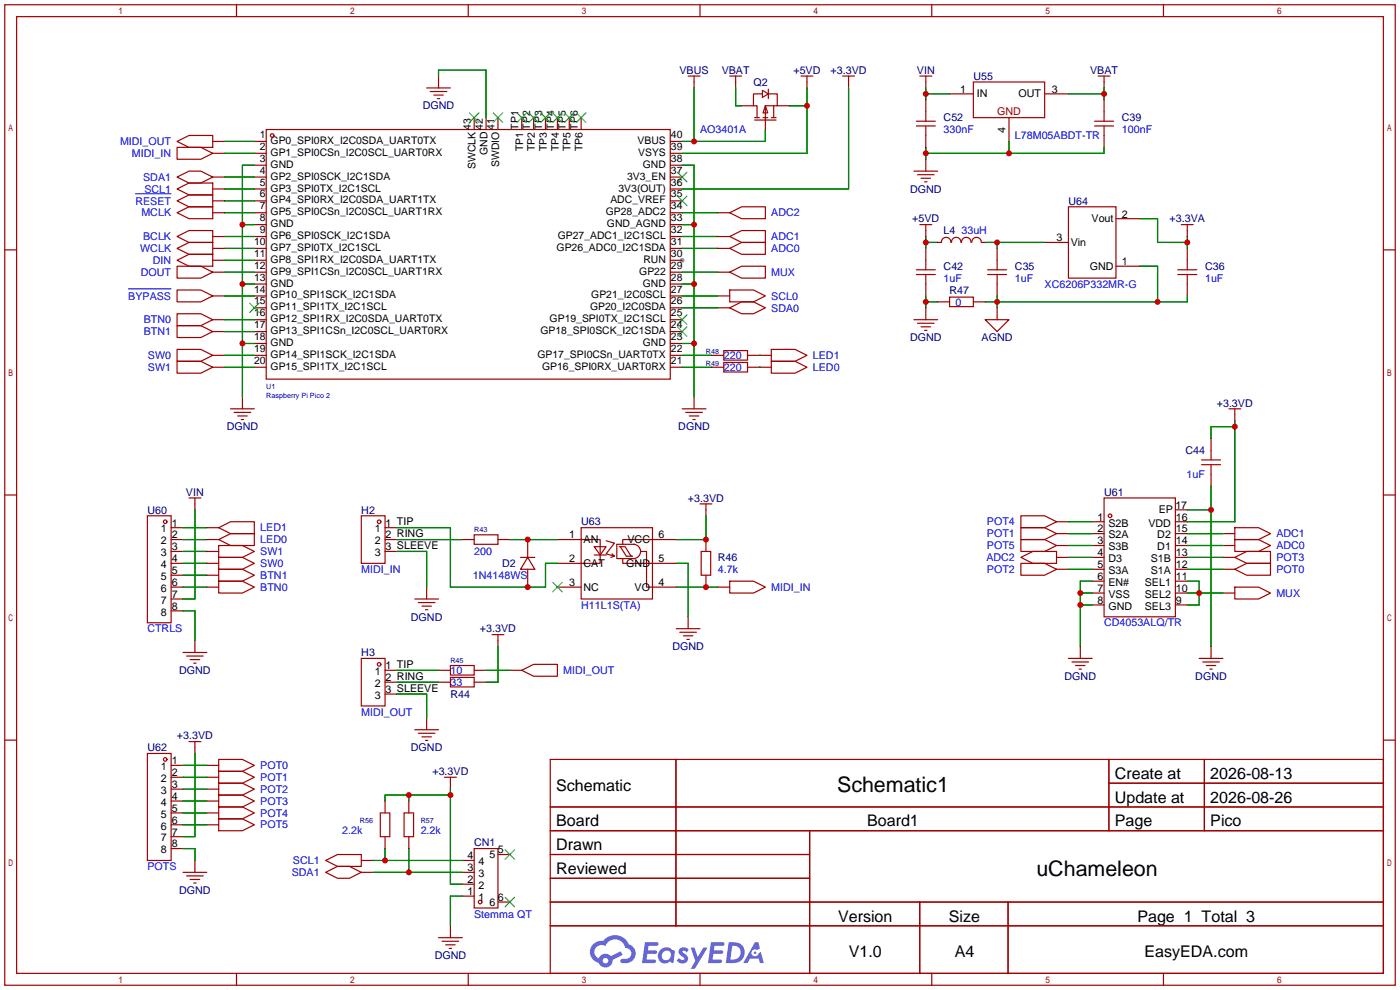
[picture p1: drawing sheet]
<svg xmlns="http://www.w3.org/2000/svg" width="299mm" height="212mm" viewBox="0 0 299 212" stroke-linecap="round" stroke-linejoin="round" font-family="sans-serif">
<circle cx="145.8" cy="55.6" r=".51" fill="#999"/>
<g fill="none" stroke="#a10000" stroke-width=".25">
<path d="M1 1h297.2v209.6h-297.2zM3.6 3.6h292.1v204.4h-292.1zM50.5 1v2.6M100.1 1v2.6M149.6 1v2.6M199.1 1v2.6M248.7 1v2.6M1 53.4h2.6M295.7 53.4h2.5M1 105.8h2.6M295.7 105.8h2.5M1 158.2h2.6"/>
<path d="M295.7 158.2h2.5M117.6 162.3h178.1v45.7h-178.1zM117.6 172.5h178.1M117.6 177.5h178.1M144.5 162.3v35.6M173 177.5v30.5M237 162.3v15.2M237 167.4h58.7M257.4 162.3v15.2M117.6 182.6h55.4M117.6 192.8h178.1M117.6 187.7h55.4"/>
<path d="M117.6 197.9h178.1M196.6 192.8v15.2M215.4 192.8v15.2M50.5 208v2.6M100.1 208v2.6M149.6 208v2.6M199.1 208v2.6M248.7 208v2.6"/>
</g>
<g fill="#5487ff">
<path d="M145.3 202.7a1.3 1.3 0 0 1 1.9 .3l-.4 .6a.54 .54 0 0 0-.9-.2l.1 .2a1.34 1.34 0 0 1 .9 1.8 1.47 1.47 0 0 1-2.3-.1l.5-.6 .8 .5a.31 .31 0 0 0 .4-.3 .31 .31 0 0 0-.3-.4 1.12 1.12 0 0 1-.7-1.8z"/>
<path d="M147.6 202.5h.9l.6 2 1.2-2h.9l-2.7 4.6h-.9l1-1.7z"/>
<path d="M137.8 201.4h1.7a1.31 1.31 0 0 1 1.2 .2 .4 .4 0 0 1-.3 .5l-1.8 .1-.1 .9h1.6a.4 .4 0 0 1 .4 .4 .4 .4 0 0 1-.5 .4h-1.6l-.2 1.2h1.4a.46 .46 0 0 1 .5 0 .46 .46 0 0 1 .1 .5l-.4 .2h-2.6z"/>
<path d="M151.9 201.4h1.7a1.32 1.32 0 0 1 1.2 .2 .39 .39 0 0 1-.3 .5l-1.8 .1-.1 .9h1.6a.4 .4 0 0 1 .4 .4 .4 .4 0 0 1-.4 .4h-1.7l-.2 1.2h1.4a.46 .46 0 0 1 .5 0 .46 .46 0 0 1 .1 .5l-.4 .2h-2.6z"/>
<path d="M161.3 201.4h.8l.3 1.3-.6 .4a.75 .75 0 0 0-1.1 .3 .75 .75 0 0 0 .5 1 .75 .75 0 0 0 .9-.7l.5-.2 .6 2.3h-.8l-.3-.9h-1.8l-.5 .9h-1z"/>
<path d="M155.7 201.4l-.6 4.4h1.5a2.27 2.27 0 0 0 2.6-2.2 2.27 2.27 0 0 0-2.7-2.2zM156.5 202.1a1.5 1.5 0 0 1 1.8 1.6 1.5 1.5 0 0 1-1.9 1.4h-.3z"/>
<path d="M141.2 203a1.6 1.6 0 0 0-.3 2.3 1.6 1.6 0 0 0 2.3 .2l.7 .3 .3-2.4-.1-.3-.5-.1a1.58 1.58 0 0 0-2.4 0zM141.8 203.5a.98 .98 0 0 1 1.6 .4 .98 .98 0 0 1-1.1 1.3 .94 .94 0 0 1-.9-.7 .94 .94 0 0 1 .4-1z"/>
<path d="M126.8 201.8a2.37 2.37 0 0 0 1.1 4 1.54 1.54 0 0 0 1.8 1 1.54 1.54 0 0 0 1.2-1.6l2.2-1.1-.5-.8-2 1a1.57 1.57 0 0 0-2.7 .5 1.5 1.5 0 0 1-.7-2.1 1.5 1.5 0 0 1 2.2-.5 2.23 2.23 0 0 1 2.3-1.4 2.23 2.23 0 0 1 2 1.8 1.16 1.16 0 0 1 1.2 1.1 1.16 1.16 0 0 1-1.1 1.2h-.7a.47 .47 0 0 0-.5 .4 .47 .47 0 0 0 .4 .5 2.17 2.17 0 0 0 2.5-.9 2.17 2.17 0 0 0-.3-2.7l-.8-.4a3.2 3.2 0 0 0-5.5-.7l-1.1 .1zM128.8 205.3a.6 .6 0 0 1 1.2 0 .6 .6 0 0 1-1.2 0z"/>
<circle cx="161.4" cy="203.6" r=".28"/>
</g>
<g fill="none" stroke="#a10000" stroke-width=".25">
<path d="M91.2 18.8h5.1M91.9 19.6h3.6M93.7 16.3v2.5M147.1 16.3h2.5M148.3 16.3v2.5M156 16.3h2.5M157.2 16.3v2.5M162.9 19.3l1.3 .8-1.3 .7zM164.2 19.1v2M171.2 16.3h2.5M172.5 16.3v2.5M180.1 16.3h2.5"/>
<path d="M181.4 16.3v2.5M196.6 16.3h2.5M197.9 16.3v2.5M208 17.5h15.3v7.6h-15.3zM234.7 16.3h2.5M236 16.3v2.5M37.8 30.2l2.6-1.2h5.1v2.5h-5.1zM37.8 31.5h5.1l2.6 1.3-2.6 1.2h-5.1zM37.8 37.8l2.6-1.2h2.5l2.6 1.2-2.6 1.3h-2.5zM45.5 30.2h2.5M45.5 32.8h2.5M45.5 37.8h2.5"/>
<path d="M54.4 30.2h2.5M54.4 32.8h2.5M54.4 35.3h2.5M54.4 37.8h2.5M56.9 27.7h86.4v53.3h-86.4zM92.7 20.3h2M93.5 21.1h.5M101.3 25.1v2.6M103.9 25.1v2.6M106.4 25.1v2.6M111.5 25.1v2.6M114 25.1v2.6"/>
<path d="M116.6 25.1v2.6M119.1 25.1v2.6M121.7 25.1v2.6M124.2 25.1v2.6M143.3 30.2h2.5M143.3 32.8h2.5M143.3 35.3h2.5M143.3 37.8h2.5M158.5 22.6h2.5M161.3 25.1h1M161.3 25.7h4.6M162.8 20.1h-1.8v2.5h.8v2.5"/>
<path d="M163.1 25.1h1M163.6 22.6l.5 1.5h-1zM164.3 20.1h1.8v2.5h-2.5v5.1M164.8 25.1h1.1M165.4 22.6v2.5M166.1 22.6h2.6M195.3 36.6h5.1M195.8 25.9h4.1M195.8 26.9h4.1M196.1 37.3h3.5M196.8 38.1h2.1M197.6 38.9h.5"/>
<path d="M197.9 21.3v4.6M197.9 26.9v4.6M197.9 34v2.6M202.9 20.1h5.1M215.6 25.1v5.1M223.3 20.1h5M233.9 25.9h4.1M233.9 26.9h4.1M236 21.3v4.6M236 26.9v4.6M37.8 53.1l2.6-1.3h5.1v2.6h-5.1zM37.8 55.6l2.6-1.2h5.1v2.5h-5.1z"/>
<path d="M37.8 56.9h5.1l2.6 1.3-2.6 1.2h-5.1zM37.8 45.5l2.6-1.3h5.1v2.5h-5.1zM37.8 50.5l2.6-1.2h5.1v2.5h-5.1zM37.8 42.9l2.6-1.2h5.1v2.5h-5.1zM37.8 40.4l2.6-1.3h5.1v2.6h-5.1zM45.5 40.4h2.5M45.5 42.9h2.5M45.5 45.5h2.5M45.5 50.5h2.5M45.5 53.1h2.5M45.5 55.6h2.5M45.5 58.2h2.5"/>
<path d="M54.4 40.4h2.5M54.4 42.9h2.5M54.4 45.5h2.5M54.4 48h2.5M54.4 50.5h2.5M54.4 53.1h2.5M54.4 55.6h2.5M54.4 58.2h2.5M143.3 40.4h2.5M143.3 42.9h2.5M143.3 45.5h2.5M143.3 48h2.5"/>
<path d="M143.3 50.5h2.5M143.3 53.1h2.5M143.3 55.6h2.5M143.3 58.2h2.5M153.4 45.5h2.6M153.4 50.5h2.6M153.4 53.1h2.6M153.4 58.2h2.6M156 58.2l2.5-1.3h5.1v2.5h-5.1zM156 45.5l2.5-1.3h5.1v2.5h-5.1zM156 50.5l2.5-1.2h5.1v2.5h-5.1zM156 53.1l2.5-1.3h5.1v2.6h-5.1z"/>
<path d="M195.8 57.7h4.1M195.8 58.7h4.1M196.6 48h2.5M197.9 48v2.5M197.9 53.1v4.6M197.9 58.7v4.5M200.4 51.8h.8M201.2 51.8a1.01 1.01 0 0 1 1-1.1 1.01 1.01 0 0 1 1 1.1M203.4 51.8a1.01 1.01 0 0 1 1-1.1 1.01 1.01 0 0 1 1 1.1M205.5 51.8a1.01 1.01 0 0 1 1-1.1 1.01 1.01 0 0 1 1 1.1M207.7 51.8a1.01 1.01 0 0 1 1-1.1 1.01 1.01 0 0 1 1 1.1M209.8 51.8h.8"/>
<path d="M211.1 57.7h4M211.1 58.7h4M213.1 53.1v4.6M213.1 58.7v4.5M223.3 51.8h5M228.3 44.2h10.2v15.2h-10.2zM238.5 56.9h5.1M238.5 46.7h5.1M251.7 57.7h4.1M251.7 58.7h4.1M252.5 48h2.5M253.7 48v2.5"/>
<path d="M253.7 53.1v4.6M253.7 58.7v4.5M37.8 77.2h5.1l2.6 1.3-2.6 1.3h-5.1zM37.8 74.7h5.1l2.6 1.2-2.6 1.3h-5.1zM37.8 69.6h5.1l2.6 1.3-2.6 1.2h-5.1zM37.8 67.1h5.1l2.6 1.2-2.6 1.3h-5.1zM37.8 62h5.1l2.6 1.2-2.6 1.3h-5.1zM45.5 63.2h2.5M45.5 68.3h2.5M45.5 70.9h2.5M45.5 75.9h2.5M45.5 78.5h2.5"/>
<path d="M54.4 60.7h2.5M54.4 63.2h2.5M54.4 65.8h2.5M54.4 68.3h2.5M54.4 70.9h2.5M54.4 73.4h2.5M54.4 75.9h2.5M54.4 78.5h2.5M143.3 60.7h2.5M143.3 63.2h2.5M143.3 65.8h2.5M143.3 68.3h2.5"/>
<path d="M143.3 70.9h2.5M143.3 73.4h2.5M143.3 75.9h2.5M143.3 78.5h2.5M152.1 75.9h2.6M152.1 78.5h2.6M153.4 63.2h2.6M153.4 65.8h2.6M154.7 74.9h5.1v2.1h-5.1zM154.7 77.5h5.1v2h-5.1zM156 65.8l2.5-1.3h2.5l2.6 1.3-2.6 1.3h-2.5zM156 62h5l2.6 1.2-2.6 1.3h-5z"/>
<path d="M159.8 75.9h5M159.8 78.5h5M164.8 74.7h5.1l2.6 1.2-2.6 1.3h-5.1zM164.8 77.2h5.1l2.6 1.3-2.6 1.3h-5.1zM195.3 68.3h5.1M196.1 69.1h3.5M196.8 69.8h2.1M197.6 70.6h.5M197.9 65.8v2.5M200.4 64.5h2.5M202.9 63.5h5.1v2h-5.1zM208 64.5h2.6"/>
<path d="M210.6 68.3h5l-2.5 2.6zM213.1 65.8v2.5M49.3 87.4h5.1M50 88.1h3.6M50.8 88.9h2M51.6 89.7h.5M51.8 84.8v2.6M145.8 87.4h5.1M146.6 88.1h3.5M147.3 88.9h2.1M148.1 89.7h.5M148.3 84.8v2.6"/>
<path d="M256.8 98.3h4.1M256.8 99.3h4.1M258.8 93.7v4.6M258.8 99.3v4.6M262.6 87.4h2.6M263.9 87.4v2.5M31.5 110.2h5.1v22.9h-5.1zM36.6 112.8h2.5M36.6 115.3h2.5M36.6 117.9h2.5M40.4 106.4h2.5M41.7 106.4v2.6"/>
<path d="M44.2 112.8h2.5M44.2 115.3h2.5M44.2 117.9h2.5M46.7 115.3l2.6-1.3h5.1v2.6h-5.1zM46.7 112.8l2.6-1.3h5.1v2.5h-5.1zM46.7 119.1h5.1l2.6 1.3-2.6 1.3h-5.1zM46.7 116.6h5.1l2.6 1.3-2.6 1.2h-5.1zM77.2 110.2h5.1v10.2h-5.1zM82.3 112.8h2.5M82.3 115.3h2.5M82.3 117.9h2.5M98.8 115.3h2.5"/>
<path d="M101.3 114.3h5.1v2h-5.1zM106.4 115.3h2.6M111.3 119.1h3M112.8 119.1l1.5 2.6h-3zM112.8 115.3v3.8M119.1 115.3h9.2v5.1h-9.2M124.2 112.8h15.2v15.2h-15.2zM127 116.8h2.5l-1.2 1.8zM127 118.6h2.5M129.5 115.6l1.8 .5-1.8 2.3 1.8 .5-.5-.5M131.3 118.9l-.7 .2M132.3 116.8h1.3l1.3 2.1h.2h-1.2l-1.3-2.1"/>
<path d="M133.1 119.4v1h11.4M135.4 116.3a1.52 1.52 0 0 1 1.5 1.6 1.52 1.52 0 0 1-1.5 1.5M135.6 116.3h-3.8v3.1h3.8M136.9 117.9h1.3v7.6h6.3M144.5 115.3h-11.4v1M149.6 107.7h2.5M149.9 117.9h2v5h-2zM150.9 107.7v2.5M150.9 115.3v2.6M218.2 110.2h5.1l2.5 1.3-2.5 1.3h-5.1zM218.2 112.8h5.1l2.5 1.2-2.5 1.3h-5.1zM218.2 115.3h5.1l2.5 1.3-2.5 1.3h-5.1z"/>
<path d="M218.2 119.1l2.5-1.2h5.1v2.5h-5.1zM225.8 111.5h2.5M225.8 114h2.5M225.8 116.6h2.5M225.8 119.1h2.5M233.4 111.5h2.6M233.4 114h2.6M233.4 116.6h2.6M233.4 119.1h2.6M236 106.4h15.2v25.4h-15.2zM251.2 111.5h2.5M251.2 114h2.5"/>
<path d="M251.2 116.6h2.5M251.2 119.1h2.5M251.2 109h2.5M261.4 114h2.5M261.4 116.6h2.5M261.4 119.1h2.5M263.9 119.1l2.5-1.2h5.1v2.5h-5.1zM263.9 115.3h5.1l2.5 1.3-2.5 1.3h-5.1zM263.9 112.8h5.1l2.5 1.2-2.5 1.3h-5.1zM36.6 120.4h2.5M36.6 122.9h2.5M36.6 125.5h2.5"/>
<path d="M36.6 128h2.5M36.6 130.6h2.5M39.1 139.4h5.1M41.7 136.9v2.5M44.2 120.4h2.5M44.2 122.9h2.5M44.2 125.5h2.5M46.7 124.2h5.1l2.6 1.3-2.6 1.2h-5.1zM46.7 121.7h5.1l2.6 1.2-2.6 1.3h-5.1zM88.6 128h5.1M89.4 128.8h3.6M90.2 129.5h2"/>
<path d="M90.9 130.3h.5M91.2 125.5v2.5M105.2 135.6h2.5M106.4 135.6v2.6M112.8 121.7v3.8M119.1 125.5h5.1M144.5 134.4h5.1M145.3 135.1h3.5M146 135.9h2.1M146.8 136.7h.5M147.1 131.8v2.6M150.9 122.9v2.6"/>
<path d="M153.4 125.5h2.6M156 124.2h5l2.6 1.3-2.6 1.2h-5zM218.2 120.4h5.1l2.5 1.3-2.5 1.2h-5.1zM225.8 121.7h2.5M230.9 138.2v2.5M233.4 121.7h2.6M233.4 124.2h2.6M233.4 126.7h2.6M233.4 129.3h2.6M251.2 121.7h2.5M251.2 124.2h2.5M251.2 126.7h2.5"/>
<path d="M251.2 129.3h2.5M258.8 138.2v2.5M261.4 121.7h2.5M261.4 126.7h2.5M263.9 125.5h5.1l2.5 1.2-2.5 1.3h-5.1zM263.9 121.7l2.5-1.3h5.1v2.5h-5.1zM39.9 140.2h3.5M40.4 158.5h2.5M40.6 141h2.1M41.4 141.7h.5M41.7 158.5v2.5M77.2 140.7h5.1v10.2h-5.1z"/>
<path d="M82.3 143.3h2.5M82.3 145.8h2.5M82.3 148.3h2.5M88.6 156h5.1M89.4 156.7h3.6M90.2 157.5h2M90.9 158.2h.5M91.2 153.4v2.6M93.7 143.3h2.6M93.7 145.8h2.6M96.3 144.8h5v2h-5zM96.3 142.2h5v2.1h-5z"/>
<path d="M101.3 143.3h2.6M101.3 145.8h2.6M109 143.3h2.5M111.5 143.3l2.5-1.3h5.1v2.5h-5.1zM228.3 140.7h5.1M229.1 141.5h3.6M229.9 142.2h2M230.6 143h.5M256.3 140.7h5.1M257 141.5h3.6M257.8 142.2h2M258.6 143h.5"/>
<path d="M31.5 161h5.1v22.9h-5.1zM36.6 166.1h2.5M36.6 163.6h2.5M36.6 168.7h2.5M36.6 171.2h2.5M36.6 173.7h2.5M36.6 176.3h2.5M36.6 178.8h2.5M44.2 166.1h2.5M44.2 163.6h2.5M44.2 168.7h2.5M44.2 171.2h2.5"/>
<path d="M44.2 173.7h2.5M44.2 176.3h2.5M46.7 162.3h5.1l2.6 1.3-2.6 1.2h-5.1zM46.7 164.8h5.1l2.6 1.3-2.6 1.3h-5.1zM46.7 167.4h5.1l2.6 1.3-2.6 1.2h-5.1zM46.7 169.9h5.1l2.6 1.3-2.6 1.3h-5.1zM46.7 172.5h5.1l2.6 1.2-2.6 1.3h-5.1zM46.7 175h5.1l2.6 1.3-2.6 1.2h-5.1zM81.3 173.7h2v5.1h-2zM82.3 171.2v2.5M82.3 178.8v2.6M86.4 173.7h2v5.1h-2z"/>
<path d="M87.4 171.2v2.5M87.4 178.8v2.6M95 166.1h2.5M96.3 166.1v2.6M36.6 181.4h2.5M39.1 186.4h5.1M39.9 187.2h3.5M40.6 188h2.1M41.4 188.7h.5M41.7 183.9v2.5M69.6 186.4l2.5-1.2h2.6l2.5 1.2-2.5 1.3h-2.6zM69.6 183.9l2.5-1.3h5.1v2.6h-5.1z"/>
<path d="M77.2 186.4h2.6M77.2 183.9h2.6M96.3 197.9v2.5M98.8 191.5h2.5M98.8 189h2.5M98.8 186.4h2.5M98.8 183.9h2.5M101.3 181.4h5.1v12.7h-5.1zM106.4 182.6h2.6M106.4 192.8h2.6M93.7 200.4h5.1M94.5 201.2h3.5"/>
<path d="M95.2 201.9h2.1M96 202.7h.5"/>
<circle cx="58.2" cy="29" r=".38"/>
<circle cx="35.3" cy="111.5" r=".38"/>
<circle cx="81" cy="111.5" r=".38"/>
<circle cx="237.2" cy="110.2" r=".38"/>
<circle cx="81" cy="142" r=".38"/>
<circle cx="35.3" cy="162.3" r=".38"/>
<circle cx="102.6" cy="192.8" r=".38"/>
</g>
<g fill="none" stroke="#3c3" stroke-width=".25">
<path d="M100.3 24.1l2.1 2.1M102.4 24.1l-2.1 2.1M105.4 24.1l2 2.1M107.4 24.1l-2 2.1M110.5 24.1l2 2.1M112.5 24.1l-2 2.1M113 24.1l2.1 2.1M115.1 24.1l-2.1 2.1M115.6 24.1l2 2.1M117.6 24.1l-2 2.1M118.1 24.1l2 2.1M120.1 24.1l-2 2.1"/>
<path d="M120.6 24.1l2.1 2.1M122.7 24.1l-2.1 2.1M123.2 24.1l2 2.1M125.2 24.1l-2 2.1M144.8 36.8l2 2.1M146.8 36.8l-2 2.1M144.8 41.9l2 2M146.8 41.9l-2 2M53.3 64.8l2.1 2M55.4 64.8l-2.1 2M144.8 67.3l2 2M144.8 69.8l2 2.1"/>
<path d="M146.8 67.3l-2 2M146.8 69.8l-2 2.1M118.1 124.5l2 2M120.1 124.5l-2 2M107.9 181.6l2.1 2M107.9 191.8l2.1 2M110 181.6l-2.1 2M110 191.8l-2.1 2"/>
</g>
<g fill="none" stroke="#008700" stroke-width=".25">
<path d="M93.7 16.3v-1.3h10.2v10.1M148.3 18.8v11.4M157.2 18.8v3.8h1.3M172.5 18.8v14h-26.7M181.4 18.8v21.6h-35.6M197.9 18.8v2.5M236 18.8v2.5M48 32.8h6.4M48 30.2h6.4M48 37.8h6.4M54.4 35.3h-2.6v49.5M145.8 35.3h2.5v49.5"/>
<path d="M163.6 27.7v2.5h-17.8M168.7 22.6h3.8M197.9 20.1h5M197.9 31.5v2.5M215.6 30.2v2.6M228.3 20.1h7.7M236 31.5v1.3h-38.1M48 40.4h6.4M48 42.9h6.4M48 45.5h6.4M48 53.1h6.4M48 50.5h6.4"/>
<path d="M48 58.2h6.4M48 55.6h6.4M51.8 48h2.6M145.8 48h2.5M145.8 45.5h7.6M145.8 53.1h7.6M145.8 50.5h7.6M145.8 58.2h7.6M197.9 51.8h2.5M197.9 50.5v2.6M210.6 51.8h12.7M213.1 51.8v1.3"/>
<path d="M243.6 46.7h3.8v5.1h6.3M243.6 56.9h3.8v7.6M253.7 50.5v2.6M48 63.2h6.4M48 78.5h6.4M48 70.9h6.4M48 68.3h6.4M48 75.9h6.4M51.8 73.4h2.6M51.8 60.7h2.6M145.8 73.4h2.5M145.8 60.7h2.5"/>
<path d="M145.8 63.2h7.6M145.8 65.8h7.6M145.8 78.5h6.3M145.8 75.9h6.3M162.3 75.9h.1M162.3 78.5h.1M197.9 64.5h2.5M197.9 63.2v2.6M213.1 63.2v2.6M253.7 63.2v1.3h-43.1M263.9 89.9v21.6h-10.2M263.9 91.2h-5.1v2.5"/>
<path d="M39.1 112.8h5.1M39.1 115.3h5.1M39.1 117.9h5.1M41.7 109v19h-2.6M84.8 112.8h11.5v12.7h20.3v-5.1h2.5M84.8 115.3h14M84.8 117.9h6.4v7.6M109 115.3h10.1M150.9 110.2v5.1h-6.4M228.3 111.5h5.1M228.3 119.1h5.1M228.3 114h5.1"/>
<path d="M228.3 116.6h5.1M253.7 109h5.1M253.7 119.1h7.7M253.7 114h7.7M253.7 116.6h7.7M258.8 103.9v34.3M39.1 120.4h5.1M39.1 122.9h5.1M39.1 125.5h5.1M39.1 130.6h2.6v6.3M106.4 138.2v7.6h-2.5M144.5 120.4h2.6v11.4"/>
<path d="M144.5 125.5h8.9M228.3 121.7h5.1M230.9 126.7h2.5M230.9 129.3h2.5M233.4 124.2h-2.5v14M253.7 126.7h7.7M253.7 124.2h2.6v5.1h-2.6M253.7 121.7h7.7M84.8 148.3h6.4v5.1M84.8 145.8h8.9M84.8 143.3h8.9M103.9 143.3h5.1"/>
<path d="M39.1 163.6h5.1M39.1 166.1h5.1M39.1 168.7h5.1M39.1 171.2h5.1M39.1 173.7h5.1M39.1 176.3h5.1M41.7 161v17.8h-2.6M87.4 169.9v1.3M96.3 168.7v20.3h2.5M96.3 169.9h-14v1.3M39.1 181.4h2.6v2.5M79.8 186.4h19"/>
<path d="M79.8 183.9h19M82.3 181.4v2.5M87.4 181.4v5M98.8 191.5h-2.5v6.4"/>
</g>
<path d="M29 41.4h7.6M27.4 61.7h9.2" fill="none" stroke="#00f" stroke-width=".21"/>
<g fill="#c00">
<circle cx="148.3" cy="73.4" r=".63"/>
<circle cx="148.3" cy="60.7" r=".63"/>
<circle cx="148.3" cy="48" r=".63"/>
<circle cx="51.8" cy="73.4" r=".63"/>
<circle cx="51.8" cy="60.7" r=".63"/>
<circle cx="51.8" cy="48" r=".63"/>
<circle cx="172.5" cy="22.6" r=".63"/>
<circle cx="148.3" cy="30.2" r=".63"/>
<circle cx="96.3" cy="169.9" r=".63"/>
<circle cx="87.4" cy="169.9" r=".63"/>
<circle cx="87.4" cy="186.4" r=".63"/>
<circle cx="82.3" cy="183.9" r=".63"/>
<circle cx="213.1" cy="64.5" r=".63"/>
<circle cx="247.4" cy="64.5" r=".63"/>
<circle cx="253.7" cy="51.8" r=".63"/>
<circle cx="236" cy="20.1" r=".63"/>
<circle cx="197.9" cy="20.1" r=".63"/>
<circle cx="197.9" cy="32.8" r=".63"/>
<circle cx="215.6" cy="32.8" r=".63"/>
<circle cx="197.9" cy="51.8" r=".63"/>
<circle cx="197.9" cy="64.5" r=".63"/>
<circle cx="263.9" cy="91.2" r=".63"/>
<circle cx="258.8" cy="109" r=".63"/>
<circle cx="256.3" cy="126.7" r=".63"/>
<circle cx="230.9" cy="126.7" r=".63"/>
<circle cx="230.9" cy="129.3" r=".63"/>
<circle cx="150.9" cy="115.3" r=".63"/>
<circle cx="112.8" cy="115.3" r=".63"/>
<circle cx="112.8" cy="125.5" r=".63"/>
<circle cx="150.9" cy="125.5" r=".63"/>
<circle cx="213.1" cy="51.8" r=".63"/>
</g>
<g font-size="4.6">
<text x="178.9" y="169.3">Schematic1</text>
<text x="221.5" y="187.1">uChameleon</text>
</g>
<g font-size="3.4">
<text x="238.3" y="166.5">Create at</text>
<text x="258.7" y="166.5">2026-08-13</text>
<text x="118.9" y="169">Schematic</text>
<text x="238.3" y="171.6">Update at</text>
<text x="258.7" y="171.6">2026-08-26</text>
<text x="118.9" y="176.6">Board</text>
<text x="185.3" y="176.6">Board1</text>
<text x="238.3" y="176.6">Page</text>
<text x="258.7" y="176.6">Pico</text>
<text x="118.9" y="181.7">Drawn</text>
<text x="118.9" y="186.8">Reviewed</text>
<text x="179.1" y="197">Version</text>
<text x="202.8" y="197">Size</text>
<text x="243.1" y="197">Page 1 Total 3</text>
<text x="181.4" y="204.6">V1.0</text>
<text x="204" y="204.6">A4</text>
<text x="244.6" y="204.6">EasyEDA.com</text>
</g>
<g font-size="2.3" fill="#000080">
<text x="145.2" y="15.8">VBUS</text>
<text x="154.2" y="15.8">VBAT</text>
<text x="169.6" y="15.8">+5VD</text>
<text x="177.5" y="15.8">+3.3VD</text>
<text x="196" y="15.8">VIN</text>
<text x="208" y="17">U55</text>
<text x="233" y="15.8">VBAT</text>
<text x="90.4" y="23.4">DGND</text>
<text x="161" y="18.3">Q2</text>
<text x="201.7" y="25.9">C52</text>
<text x="239.8" y="25.9">C39</text>
<text x="194.5" y="41.2">DGND</text>
<text x="195" y="47.5">+5VD</text>
<text x="228.3" y="43.7">U64</text>
<text x="250" y="47.5">+3.3VA</text>
<text x="201.7" y="50.1">L4</text>
<text x="201.7" y="57.7">C42</text>
<text x="216.9" y="57.7">C35</text>
<text x="257.6" y="57.7">C36</text>
<text x="202.9" y="62.8">R47</text>
<text x="194.5" y="72.9">DGND</text>
<text x="209.8" y="72.9">AGND</text>
<text x="260.1" y="86.9">+3.3VD</text>
<text x="48.5" y="92">DGND</text>
<text x="145" y="92">DGND</text>
<text x="253.4" y="97.1">C44</text>
<text x="39.8" y="105.9">VIN</text>
<text x="147" y="107.2">+3.3VD</text>
<text x="236" y="105.9">U61</text>
<text x="31.5" y="109.8">U60</text>
<text x="77.2" y="109.8">H2</text>
<text x="124.2" y="112.3">U63</text>
<text x="153.4" y="119.9">R46</text>
<text x="107.3" y="121.2">D2</text>
<text x="87.8" y="132.6">DGND</text>
<text x="102.6" y="135.2">+3.3VD</text>
<text x="77.2" y="140.2">H3</text>
<text x="143.7" y="139">DGND</text>
<text x="38.3" y="144">DGND</text>
<text x="96.3" y="149.1">R44</text>
<text x="227.5" y="145.3">DGND</text>
<text x="255.5" y="145.3">DGND</text>
<text x="31.5" y="160.6">U62</text>
<text x="37.8" y="158">+3.3VD</text>
<text x="87.8" y="160.6">DGND</text>
<text x="92.4" y="165.6">+3.3VD</text>
<text x="101.3" y="180.9">CN1</text>
<text x="38.3" y="191">DGND</text>
<text x="92.9" y="205">DGND</text>
</g>
<g font-size="2.3">
<text x="205.2" y="19.8">1</text>
<text x="208.8" y="20.8">IN</text>
<text x="217.7" y="20.8">OUT</text>
<text x="224.8" y="19.8">3</text>
<text x="214.9" y="28.4" transform="rotate(-90 214.9 28.4)">4</text>
<text x="233.3" y="47.5">Vout</text>
<text x="239.8" y="46.5">2</text>
<text x="225.8" y="51.6">3</text>
<text x="228.9" y="52.6">Vin</text>
<text x="232.9" y="57.7">GND</text>
<text x="239.8" y="56.6">1</text>
<text x="34.4" y="113.8">1</text>
<text x="36.7" y="112.5">1</text>
<text x="80.1" y="113.8">1</text>
<text x="82.4" y="112.5">1 TIP</text>
<text x="234.6" y="111.3">1</text>
<text x="234.6" y="113.8">2</text>
<text x="236.9" y="112.5">S2B</text>
<text x="245.4" y="112.5">VDD</text>
<text x="247.6" y="109.7">EP</text>
<text x="251.2" y="108.7">17</text>
<text x="251.3" y="113.8">15</text>
<text x="251.3" y="111.3">16</text>
<text x="34.4" y="116.3">2</text>
<text x="34.4" y="118.9">3</text>
<text x="36.7" y="115.1">2</text>
<text x="36.7" y="117.6">3</text>
<text x="80.1" y="116.3">2</text>
<text x="80.1" y="118.9">3</text>
<text x="82.4" y="115.1">2 RING</text>
<text x="82.4" y="117.6">3 SLEEVE</text>
<text x="121.7" y="115.1">1</text>
<text x="124.7" y="116.1">AN</text>
<text x="134.1" y="116.1">VCC</text>
<text x="140.7" y="115.1">6</text>
<text x="234.6" y="116.3">3</text>
<text x="234.6" y="118.9">4</text>
<text x="236.9" y="115.1">S2A</text>
<text x="236.9" y="117.6">S3B</text>
<text x="247.3" y="117.6">D1</text>
<text x="247.3" y="115.1">D2</text>
<text x="251.3" y="118.9">13</text>
<text x="251.3" y="116.3">14</text>
<text x="34.4" y="121.4">4</text>
<text x="34.4" y="124">5</text>
<text x="36.7" y="120.1">4</text>
<text x="36.7" y="122.7">5</text>
<text x="36.7" y="125.2">6</text>
<text x="121.7" y="120.1">2</text>
<text x="121.7" y="125.2">3</text>
<text x="124.7" y="121.2">CAT</text>
<text x="133.9" y="121.2">GND</text>
<text x="140.7" y="125.2">4</text>
<text x="140.7" y="120.1">5</text>
<text x="234.6" y="121.4">5</text>
<text x="234.6" y="124">6</text>
<text x="236.9" y="120.1">D3</text>
<text x="236.9" y="122.7">S3A</text>
<text x="236.9" y="125.2">EN#</text>
<text x="244.7" y="125.2">SEL1</text>
<text x="245.9" y="122.7">S1A</text>
<text x="245.9" y="120.1">S1B</text>
<text x="251.3" y="124">11</text>
<text x="251.3" y="121.4">12</text>
<text x="34.4" y="126.5">6</text>
<text x="34.4" y="129">7</text>
<text x="34.4" y="131.6">8</text>
<text x="36.7" y="127.8">7</text>
<text x="36.7" y="130.3">8</text>
<text x="124.7" y="126.2">NC</text>
<text x="135.6" y="126.2">VO</text>
<text x="234.6" y="126.5">7</text>
<text x="234.6" y="129">8</text>
<text x="236.9" y="127.8">VSS</text>
<text x="236.9" y="130.3">GND</text>
<text x="244.7" y="130.3">SEL3</text>
<text x="244.7" y="127.8">SEL2</text>
<text x="251.3" y="129">9</text>
<text x="251.3" y="126.5">10</text>
<text x="82.4" y="143">1 TIP</text>
<text x="80.1" y="144.3">1</text>
<text x="80.1" y="146.8">2</text>
<text x="80.1" y="149.4">3</text>
<text x="82.4" y="145.5">2 RING</text>
<text x="82.4" y="148.1">3 SLEEVE</text>
<text x="34.4" y="164.6">1</text>
<text x="34.4" y="167.1">2</text>
<text x="36.7" y="163.3">1</text>
<text x="36.7" y="165.9">2</text>
<text x="34.4" y="169.7">3</text>
<text x="34.4" y="172.2">4</text>
<text x="36.7" y="168.4">3</text>
<text x="36.7" y="170.9">4</text>
<text x="36.7" y="173.5">5</text>
<text x="34.4" y="174.8">5</text>
<text x="34.4" y="177.3">6</text>
<text x="34.4" y="179.8">7</text>
<text x="36.7" y="176">6</text>
<text x="36.7" y="178.6">7</text>
<text x="34.4" y="182.4">8</text>
<text x="36.7" y="181.1">8</text>
<text x="99.9" y="183.6">4</text>
<text x="102.3" y="184.9">4</text>
<text x="104.6" y="183.4">5</text>
<text x="106.4" y="182.4">5</text>
<text x="99.9" y="191.3">1</text>
<text x="99.9" y="188.7">2</text>
<text x="99.9" y="186.2">3</text>
<text x="102.3" y="190">2</text>
<text x="102.3" y="187.5">3</text>
<text x="102.3" y="192.5">1</text>
<text x="104.6" y="193.6">6</text>
<text x="106.4" y="192.5">6</text>
</g>
<g font-size="2.3" fill="#00f">
<text x="149.6" y="28.5">AO3401A</text>
<text x="201.7" y="28.5">330nF</text>
<text x="216.9" y="29.7">L78M05ABDT-TR</text>
<text x="239.8" y="28.5">100nF</text>
<text x="25.6" y="31">MIDI_OUT</text>
<text x="28.2" y="33.6">MIDI_IN</text>
<text x="30.6" y="38.6">SDA1</text>
<text x="30.9" y="41.2">SCL1</text>
<text x="28.9" y="43.7">RESET</text>
<text x="30.2" y="46.3">MCLK</text>
<text x="164.8" y="46.3">ADC2</text>
<text x="30" y="53.9">WCLK</text>
<text x="30.6" y="51.3">BCLK</text>
<text x="164.8" y="51.3">ADC1</text>
<text x="164.8" y="53.9">ADC0</text>
<text x="205.5" y="50.1">33uH</text>
<text x="30.1" y="59">DOUT</text>
<text x="32.6" y="56.4">DIN</text>
<text x="164.8" y="59">MUX</text>
<text x="27.4" y="64">BYPASS</text>
<text x="164.8" y="64">SCL0</text>
<text x="201.7" y="60.2">1uF</text>
<text x="204.2" y="65.3">0</text>
<text x="216.9" y="60.2">1uF</text>
<text x="223.3" y="61.5">XC6206P332MR-G</text>
<text x="257.6" y="60.2">1uF</text>
<text x="30.7" y="71.7">BTN1</text>
<text x="30.7" y="69.1">BTN0</text>
<text x="164.8" y="66.6">SDA0</text>
<text x="31.6" y="76.7">SW0</text>
<text x="154.7" y="76.7">220</text>
<text x="173.7" y="76.7">LED1</text>
<text x="31.6" y="79.3">SW1</text>
<text x="154.7" y="79.3">220</text>
<text x="173.7" y="79.3">LED0</text>
<text x="253.6" y="102.1">1uF</text>
<text x="55.6" y="113.6">LED1</text>
<text x="210.9" y="112.3">POT4</text>
<text x="55.6" y="116.1">LED0</text>
<text x="55.6" y="118.6">SW1</text>
<text x="101.3" y="118.6">200</text>
<text x="210.8" y="119.9">ADC2</text>
<text x="210.9" y="114.8">POT1</text>
<text x="210.9" y="117.4">POT5</text>
<text x="272.8" y="119.9">POT3</text>
<text x="272.8" y="117.4">ADC0</text>
<text x="272.8" y="114.8">ADC1</text>
<text x="55.6" y="123.7">BTN1</text>
<text x="55.6" y="121.2">SW0</text>
<text x="77.2" y="122.5">MIDI_IN</text>
<text x="101.1" y="123.7">1N4148WS</text>
<text x="153.4" y="122.5">4.7k</text>
<text x="210.9" y="122.5">POT2</text>
<text x="272.8" y="122.5">POT0</text>
<text x="55.6" y="126.3">BTN0</text>
<text x="124.2" y="130.1">H11L1S(TA)</text>
<text x="164.8" y="126.3">MIDI_IN</text>
<text x="272.8" y="127.5">MUX</text>
<text x="31.5" y="135.2">CTRLS</text>
<text x="236" y="133.9">CD4053ALQ/TR</text>
<text x="96.3" y="146.6">33</text>
<text x="96.3" y="144">10</text>
<text x="120.4" y="144">MIDI_OUT</text>
<text x="77.2" y="152.9">MIDI_OUT</text>
<text x="55.6" y="164.4">POT0</text>
<text x="55.6" y="166.9">POT1</text>
<text x="55.6" y="169.4">POT2</text>
<text x="55.6" y="172">POT3</text>
<text x="55.6" y="174.5">POT4</text>
<text x="55.6" y="177.1">POT5</text>
<text x="73.1" y="178.3">2.2k</text>
<text x="89.9" y="178.3">2.2k</text>
<text x="31.5" y="186">POTS</text>
<text x="62.6" y="184.7">SCL1</text>
<text x="62.3" y="187.2">SDA1</text>
<text x="101.3" y="196.1">Stemma QT</text>
</g>
<text font-size="2.3" fill="#a00000" x="213.1" y="24.7">GND</text>
<g font-size="2.2">
<text x="55.5" y="29.5">1</text>
<text x="100.6" y="27.7" transform="rotate(-90 100.6 27.7)">43</text>
<text x="103.2" y="27.7" transform="rotate(-90 103.2 27.7)">42</text>
<text x="105.7" y="27.7" transform="rotate(-90 105.7 27.7)">41</text>
<text x="110.8" y="27.7" transform="rotate(-90 110.8 27.7)">TP1</text>
<text x="113.3" y="27.7" transform="rotate(-90 113.3 27.7)">TP2</text>
<text x="115.9" y="27.7" transform="rotate(-90 115.9 27.7)">TP3</text>
<text x="118.4" y="27.7" transform="rotate(-90 118.4 27.7)">TP4</text>
<text x="120.9" y="27.7" transform="rotate(-90 120.9 27.7)">TP5</text>
<text x="123.5" y="27.7" transform="rotate(-90 123.5 27.7)">TP6</text>
<text x="143.4" y="29.5">40</text>
<text x="55.5" y="34.6">3</text>
<text x="55.5" y="32">2</text>
<text x="57.8" y="35.9">GND</text>
<text x="57.8" y="33.3">GP1_SPI0CSn_I2C0SCL_UART0RX</text>
<text x="57.8" y="30.8">GP0_SPI0RX_I2C0SDA_UART0TX</text>
<text x="104.2" y="33.1" transform="rotate(-90 104.2 33.1)">GND</text>
<text x="106.7" y="35.7" transform="rotate(-90 106.7 35.7)">SWDIO</text>
<text x="111.8" y="32.3" transform="rotate(-90 111.8 32.3)">TP1</text>
<text x="114.3" y="32.3" transform="rotate(-90 114.3 32.3)">TP2</text>
<text x="116.9" y="32.3" transform="rotate(-90 116.9 32.3)">TP3</text>
<text x="119.4" y="32.3" transform="rotate(-90 119.4 32.3)">TP4</text>
<text x="122" y="32.3" transform="rotate(-90 122 32.3)">TP5</text>
<text x="124.5" y="32.3" transform="rotate(-90 124.5 32.3)">TP6</text>
<text x="136.3" y="30.8">VBUS</text>
<text x="136.4" y="33.3">VSYS</text>
<text x="137.4" y="35.9">GND</text>
<text x="143.4" y="32">39</text>
<text x="143.4" y="34.6">38</text>
<text x="55.5" y="39.7">5</text>
<text x="55.5" y="37.1">4</text>
<text x="57.8" y="40.9">GP3_SPI0TX_I2C1SCL</text>
<text x="57.8" y="38.4">GP2_SPI0SCK_I2C1SDA</text>
<text x="101.6" y="36.1" transform="rotate(-90 101.6 36.1)">SWCLK</text>
<text x="132.2" y="40.9">3V3(OUT)</text>
<text x="134" y="38.4">3V3_EN</text>
<text x="143.4" y="37.1">37</text>
<text x="143.4" y="39.7">36</text>
<text x="55.5" y="47.3">8</text>
<text x="55.5" y="44.7">7</text>
<text x="55.5" y="42.2">6</text>
<text x="57.8" y="46">GP5_SPI0CSn_I2C0SCL_UART1RX</text>
<text x="57.8" y="43.5">GP4_SPI0RX_I2C0SDA_UART1TX</text>
<text x="129.5" y="46">GP28_ADC2</text>
<text x="130.5" y="43.5">ADC_VREF</text>
<text x="143.4" y="42.2">35</text>
<text x="143.4" y="44.7">34</text>
<text x="143.4" y="47.3">33</text>
<text x="54.3" y="52.4">10</text>
<text x="55.5" y="49.8">9</text>
<text x="57.8" y="53.6">GP7_SPI0TX_I2C1SCL</text>
<text x="57.8" y="51.1">GP6_SPI0SCK_I2C1SDA</text>
<text x="57.8" y="48.6">GND</text>
<text x="119" y="53.6">GP26_ADC0_I2C1SDA</text>
<text x="119.2" y="51.1">GP27_ADC1_I2C1SCL</text>
<text x="129.7" y="48.6">GND_AGND</text>
<text x="143.4" y="49.8">32</text>
<text x="143.4" y="52.4">31</text>
<text x="54.3" y="60">13</text>
<text x="54.3" y="57.4">12</text>
<text x="54.3" y="54.9">11</text>
<text x="57.8" y="58.7">GP9_SPI1CSn_I2C0SCL_UART1RX</text>
<text x="57.8" y="56.2">GP8_SPI1RX_I2C0SDA_UART1TX</text>
<text x="136.6" y="58.7">GP22</text>
<text x="137.5" y="56.2">RUN</text>
<text x="143.4" y="54.9">30</text>
<text x="143.4" y="57.4">29</text>
<text x="143.4" y="60">28</text>
<text x="54.3" y="65.1">15</text>
<text x="54.3" y="62.5">14</text>
<text x="57.8" y="63.8">GP10_SPI1SCK_I2C1SDA</text>
<text x="57.8" y="61.3">GND</text>
<text x="126.4" y="63.8">GP21_I2C0SCL</text>
<text x="137.4" y="61.3">GND</text>
<text x="143.4" y="62.5">27</text>
<text x="143.4" y="65.1">26</text>
<text x="54.3" y="70.1">17</text>
<text x="54.3" y="67.6">16</text>
<text x="57.8" y="71.4">GP13_SPI1CSn_I2C0SCL_UART0RX</text>
<text x="57.8" y="68.9">GP12_SPI1RX_I2C0SDA_UART0TX</text>
<text x="57.8" y="66.3">GP11_SPI1TX_I2C1SCL</text>
<text x="115.5" y="71.4">GP18_SPI0SCK_I2C1SDA</text>
<text x="117.5" y="68.9">GP19_SPI0TX_I2C1SCL</text>
<text x="126.1" y="66.3">GP20_I2C0SDA</text>
<text x="143.4" y="67.6">25</text>
<text x="143.4" y="70.1">24</text>
<text x="54.3" y="77.8">20</text>
<text x="54.3" y="75.2">19</text>
<text x="54.3" y="72.7">18</text>
<text x="57.8" y="76.5">GP14_SPI1SCK_I2C1SDA</text>
<text x="57.8" y="74">GND</text>
<text x="114.9" y="76.5">GP17_SPI0CSn_UART0TX</text>
<text x="137.4" y="74">GND</text>
<text x="143.4" y="72.7">23</text>
<text x="143.4" y="75.2">22</text>
<text x="143.4" y="77.8">21</text>
<text x="57.8" y="79">GP15_SPI1TX_I2C1SCL</text>
<text x="115.9" y="79">GP16_SPI0RX_UART0RX</text>
</g>
<g font-size="1.5" fill="#000080">
<text x="150.9" y="75.6">R48</text>
<text x="56.9" y="83.2">U1</text>
<text x="150.9" y="78.2">R49</text>
<text x="101.3" y="113.7">R43</text>
<text x="96.3" y="141.7">R45</text>
<text x="76.9" y="176">R56</text>
<text x="89.9" y="176">R57</text>
</g>
<text font-size="1.5" fill="#00f" x="56.9" y="85.1">Raspberry Pi Pico 2</text>
</svg>
